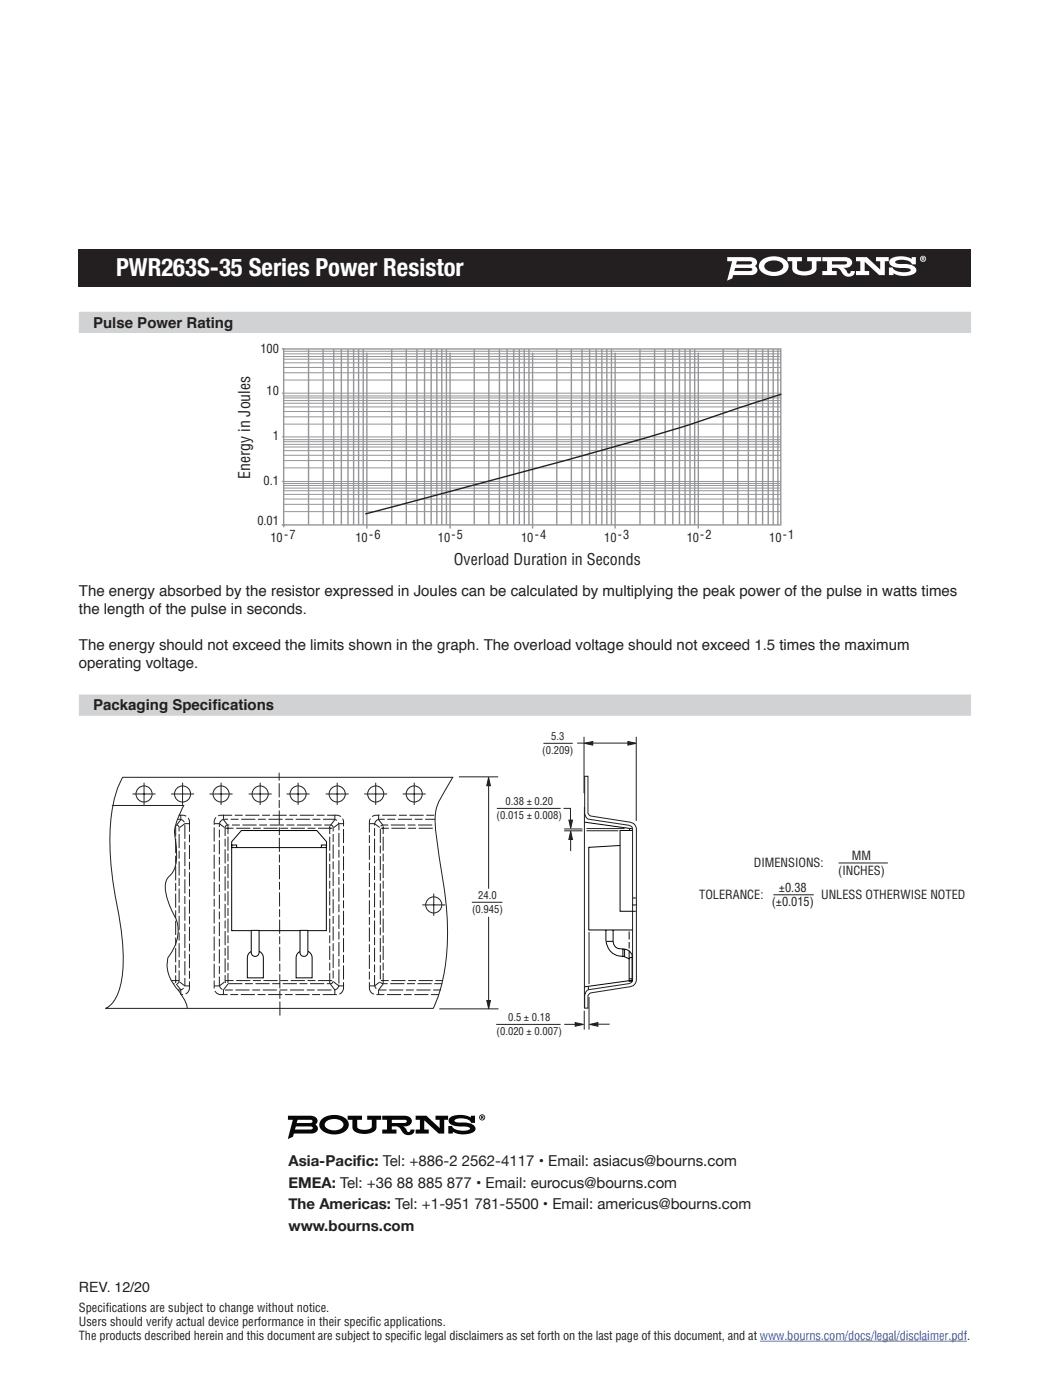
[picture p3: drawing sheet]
<svg xmlns="http://www.w3.org/2000/svg" width="210mm" height="279mm" viewBox="0 0 210 279" stroke-linecap="round" stroke-linejoin="round" font-family="sans-serif">
<path d="M15.7 64.3h178.1" fill="none" stroke="#d1d2d4" stroke-width="4.2" stroke-linecap="butt"/>
<g fill="none" stroke="#939598" stroke-width=".28">
<path d="M56.3 69.6h.3M56.6 69.6h99.2v35.2h-99.2zM61.6 69.6v35.2M64.5 69.6v35.2M66.6 69.6v35.2M68.1 69.6v35.2M69.4 69.6v35.2M70.6 69.6v35.2M71.6 69.6v35.2M72.5 69.6v35.2M73.2 70.4v35.1M78.2 69.6v35.2"/>
<path d="M81.1 69.6v35.2M83.2 69.6v35.2M84.7 69.6v35.2M86 69.6v35.2M87.2 69.6v35.2M88.2 69.6v35.2M89.1 69.6v35.2M89.8 70.4v35.1M94.6 69.6v35.2M97.6 69.6v35.2M99.7 69.6v35.2M101.2 69.6v35.2"/>
<path d="M102.5 69.6v35.2M103.6 69.6v35.2M104.6 69.6v35.2M105.6 69.6v35.2M106.3 70.4v35.1M111.1 69.6v35.2M114 69.6v35.2M116.1 69.6v35.2M117.7 69.6v35.2M119 69.6v35.2M120.1 69.6v35.2M121.1 69.6v35.2"/>
<path d="M122 69.6v35.2M122.8 70.4v35.1M127.7 69.6v35.2M130.6 69.6v35.2M132.7 69.6v35.2M134.3 69.6v35.2M135.6 69.6v35.2M136.7 69.6v35.2M137.7 69.6v35.2M138.6 69.6v35.2M139.4 70.4v35.1M144.3 69.6v35.2"/>
<path d="M147.2 69.6v35.2M149.4 69.6v35.2M150.9 69.6v35.2M152.2 69.6v35.2M153.3 69.6v35.2M154.3 69.6v35.2M155.2 69.6v35.2M56.2 104.8h.4v.4"/>
</g>
<g fill="none" stroke="#939598" stroke-width=".2">
<path d="M56.3 78.5h99.5M56.6 79.9h99.2M56.6 79.4h99.2M56.6 79h99.2M56.6 75.8h99.2M56.6 74.4h99.2M56.6 73.3h99.2M56.6 72.4h99.2M56.6 71.7h99.2M56.6 71.2h99.2M56.6 70.6h99.2M56.6 70.1h99.2"/>
<path d="M56.3 87.2h99.5M56.3 96.1h99.5M56.6 99.6h99.2M56.6 98.7h99.2M56.6 97.9h99.2M56.6 97.4h99.2M56.6 96.9h99.2M56.6 96.5h99.2M56.6 93.4h99.2M56.6 91.9h99.2M56.6 90.9h99.2M56.6 89.9h99.2"/>
<path d="M56.6 89.2h99.2M56.6 88.7h99.2M56.6 88.1h99.2M56.6 87.8h99.2M56.6 84.6h99.2M56.6 83.2h99.2M56.6 82.1h99.2M56.6 81.2h99.2M56.6 80.5h99.2M56.6 102.1h99.2M56.6 100.7h99.2"/>
</g>
<path d="M155.9 78.7l-3.1 1a510.4 510.4 0 0 1-43.7 13.2l-36.2 9.7" fill="none" stroke="#231f20" stroke-width=".28"/>
<path d="M15.7 49.7h178.1v7.5h-178.1z" fill="#231f20"/>
<path d="M15.7 140.7h178.1" fill="none" stroke="#d1d2d4" stroke-width="4.2" stroke-linecap="butt"/>
<g fill="none" stroke="#231f20" stroke-width=".2">
<path d="M24.5 155.1h65.9l-1.4 2.4a10.4 10.4 0 0 0-2.1 8.2l1.2 7.9a56.3 56.3 0 0 1 .4 21.5 22.9 22.9 0 0 1-2 6.1h-65.4a4.8 4.8 0 0 0 2.5-3.2 24.6 24.6 0 0 0 .7-11l-.3-3a91.8 91.8 0 0 1-2.1-15.2 28.5 28.5 0 0 1 2.2-12.9zM26.5 158.5h4.5M28.7 156.2v4.4M34.1 158.5h4.6M36.4 156.2v4.4M41.8 158.5h4.6M44.1 156.2v4.4M49.6 158.5h4.6M51.9 156.2v4.4M57.2 158.5h4.6M59.5 156.2v4.4M65 158.5h4.6"/>
<path d="M67.3 156.2v4.4M72.7 158.5h4.6M75 156.2v4.4M80.4 158.5h4.6M82.7 156.2v4.4M22.3 160.8h14.4a15.7 15.7 0 0 0-1.9 5.3 17.2 17.2 0 0 1 0 7.2l-.4 .9a3.8 3.8 0 0 0-1.2 4.5l1.1 3.1a7.1 7.1 0 0 1 .1 8 5 5 0 0 0-.1 6.1l.6 .9a12.6 12.6 0 0 1 2.4 3.9l.1 .5M36.1 162.6v1l-.9 1.2M37.9 164.4h-1l-1 .7M42.7 164.4h1.1l1 .7M44.6 162.6v1l.9 1.2M66.8 162.6v1l-.9 1.2M68.7 164.4h-1.1l-1 .7"/>
<path d="M73.7 164.4h1.1l1 .7M75.6 162.6v1l.9 1.2M86.6 178.3v4.5M35.2 196.4l.9 1.2v.9M35.9 196l1 .8h1M44.8 196l-1 .8h-1.1M45.5 196.4l-.9 1.2v.9M65.9 196.4l.9 1.2v.9M66.6 196l1 .8h1.1M75.8 196l-1 .8h-1.1M76.5 196.4l-.9 1.2v.9M84.3 180.6h4.6"/>
<circle cx="28.7" cy="158.5" r="1.61"/>
<circle cx="36.4" cy="158.5" r="1.61"/>
<circle cx="44.1" cy="158.5" r="1.61"/>
<circle cx="51.9" cy="158.5" r="1.61"/>
<circle cx="59.5" cy="158.5" r="1.61"/>
<circle cx="67.3" cy="158.5" r="1.61"/>
<circle cx="75" cy="158.5" r="1.61"/>
<circle cx="82.7" cy="158.5" r="1.61"/>
<circle cx="86.6" cy="180.6" r="1.61"/>
</g>
<g fill="none" stroke="#231f20" stroke-width=".2" stroke-dasharray="1.6 .5 2.8 .5" stroke-linecap="butt">
<path d="M55.7 154.2l.2 48.8M35.1 165.3v30.9M35.1 164.9v.4M35.2 164.7l.5 .2v.3v30.6l-.2 .4-.9 .1M35.4 163.5a1.15 1.15 0 0 1 1.5 1.1v31.9a1.12 1.12 0 0 1-1.4 1.1M35.6 162.7a1.72 1.72 0 0 1 2.1 .9l.1 33.6a1.36 1.36 0 0 1-1.6 1.3M43 163.2l.7-.4 .4-.1h23.1a1.32 1.32 0 0 1 1.4 1.3v33.2a1.32 1.32 0 0 1-1.4 1.3h-23.1a1.32 1.32 0 0 1-1.4-1.3v-33.2zM44.2 163.7l.6-.2h21.8a1.06 1.06 0 0 1 1 1.1v31.9a1.06 1.06 0 0 1-1 1.1h-21.8a1.06 1.06 0 0 1-1-1.1v-31.9v-.4zM45 165.3h21.5M45.2 164.7h20.8l.4 .2 .1 30.9-.3 .4-20.7 .1-.5-.2-.1-30.9zM45.5 164.9v31.3M65.8 164.9v31.3"/>
<path d="M76 165.3h10.8M76.5 164.9v31.3M34.2 195.7h1.5M45 195.7h21.5M76 195.7h12.4M87.6 198.5h-12.6a1.32 1.32 0 0 1-1.3-1.3v-33.2a1.32 1.32 0 0 1 1.3-1.3h11.9M88 197.6h-12.2a1.06 1.06 0 0 1-1-1.1v-31.9a1.06 1.06 0 0 1 1-1.1h11M88.2 196.3h-11.8l-.2-.1-.3-.4 .1-30.9 .4-.2h10.4"/>
</g>
<path d="M46.2 169.2v-1.2l2-2.2h15l2 2.2v1.2M46.2 169.1v-.5h1v.5M46.2 169.2h18.9v16.5h-18.9zM64.1 169.1v-.5h1v.5" fill="none" stroke="#050705" stroke-width=".2"/>
<path d="M50.1 185.7h1.6v4.4a.78 .78 0 0 1-.8 .8 .78 .78 0 0 1-.8-.8z" fill="#fff"/>
<path d="M50.1 185.7h1.6v4.4a.78 .78 0 0 1-.8 .8 .78 .78 0 0 1-.8-.8zM51.8 189.9a1.4 1.4 0 0 1 .8 1.2v4.1h-3.2v-4.1a1.4 1.4 0 0 1 .7-1.2" fill="none" stroke="#050705" stroke-width=".2"/>
<path d="M59.9 185.7h1.5v4.4a.78 .78 0 0 1-.7 .8 .78 .78 0 0 1-.8-.8z" fill="#fff"/>
<g fill="none" stroke="#050705" stroke-width=".2">
<path d="M116.6 164.1l9.6 1.3M123.7 168.7l-6.2 .4v16.5h8.8M125.6 165.4v.3M126.3 165.7h-2.6v16.2h3.2M126.3 179.2h.6M59.9 185.7h1.5v4.4a.78 .78 0 0 1-.7 .8 .78 .78 0 0 1-.8-.8zM61.5 189.9a1.4 1.4 0 0 1 .8 1.2v4.1h-3.2v-4.1a1.4 1.4 0 0 1 .7-1.2M117.4 197v.5M120.9 185.6v1.9a3.5 3.5 0 0 0 3.7 3.4l1 .5v4.4h.5v-5.2a1.7 1.7 0 0 0-1.7-1.2l-.9-.1a1.44 1.44 0 0 1-1.1-1.7v-2M121 187.9h1.4M124.3 189.4v1.5M124.6 189.4v1.5"/>
<path d="M125.6 189.8v1.6M125.6 191.1h.6M125.6 195.3h.6M126.2 195.6l-9.6 1.4M126.3 180.6h.6"/>
</g>
<path d="M116.6 161.1v40.1M117.6 199v6.5M126.2 180.6v-15.1a.85 .85 0 0 0-.7-.8l-7.9-1.2a1.27 1.27 0 0 1-.9-1.2v-7.4h.6v7.4l.3 .4 .3 .2 7.7 1.2a1.5 1.5 0 0 1 1.4 1.4v15.1M126.2 180.5v15a.85 .85 0 0 1-.7 .8l-7.9 1.2a1.27 1.27 0 0 0-.9 1.2v2.5h.6v-2.5l.6-.5 7.7-1.2a1.5 1.5 0 0 0 1.4-1.5v-15M99 204.4h12.9M116.6 201.7v3.8" fill="none" stroke="#231f20" stroke-width=".2"/>
<path d="M125.6 185.9v3.4" fill="none" stroke="#050705" stroke-width=".2" stroke-dasharray="1.6 .5 2.8 .5" stroke-linecap="butt"/>
<path d="M117.7 204.4l1.6-.3v.7z" fill="#231f20"/>
<path d="M117.7 204.4l1.6-.3v.7z" fill="none" stroke="#231f20" stroke-width=".2"/>
<path d="M114.8 204.1l1.6 .3-1.6 .4z" fill="#231f20"/>
<path d="M99.2 161.3h12.7M112.6 165.8h3.6M112.6 165.4h3.6M117 165.8h6.4M117 165.4h7.6M112.6 204.4h3.6M114.8 204.1l1.6 .3-1.6 .4zM119.1 204.4h2.6" fill="none" stroke="#231f20" stroke-width=".2"/>
<path d="M113.5 163.7h.8l-.4 1.6z" fill="#231f20"/>
<path d="M113.5 163.7h.8l-.4 1.6z" fill="none" stroke="#231f20" stroke-width=".2"/>
<path d="M113.9 165.9l.4 1.6h-.8z" fill="#231f20"/>
<path d="M91.6 155h7.8M112.5 161.3h1.4v2.6M113.9 166.1v3.8M113.9 165.9l.4 1.6h-.8zM87.7 201.3h11.8" fill="none" stroke="#231f20" stroke-width=".2"/>
<path d="M97.5 155.2l.4 1.6h-.8z" fill="#231f20"/>
<path d="M97.5 155.2l.4 1.6h-.8zM97.5 183v17.1" fill="none" stroke="#231f20" stroke-width=".2"/>
<path d="M97.2 199.7h.7l-.4 1.6z" fill="#231f20"/>
<path d="M97.5 156.3v21.1M108.5 148.3h5.8M116.6 147v11.3M127 147v16.8M94.2 180.1h6.1M97.2 199.7h.7l-.4 1.6z" fill="none" stroke="#231f20" stroke-width=".2"/>
<path d="M116.7 148.3l1.6-.3v.7z" fill="#231f20"/>
<path d="M116.7 148.3l1.6-.3v.7z" fill="none" stroke="#231f20" stroke-width=".2"/>
<path d="M125.3 148l1.7 .3-1.7 .4z" fill="#231f20"/>
<path d="M115.2 148.3h11.5M125.3 148l1.7 .3-1.7 .4zM154.3 178.6h8.1M167.4 172.2h9.8M117.6 186v10.4" fill="none" stroke="#231f20" stroke-width=".2"/>
<g fill="#fff">
<path d="M157.2 51.3h2.8v.8h-.9v1.4a1.59 1.59 0 0 0 1.8 .6 1.04 1.04 0 0 0 1.1-.6v-1.4h-.9v-.8h2.8v.8h-.9v1.5a2.1 2.1 0 0 1-2.4 1.4 2.91 2.91 0 0 1-2.4-.9l-.1-2h-.9z"/>
<path d="M170.8 51.3h2.2l2.7 2.5v-1.7h-.9v-.8h2.6v.8h-.8v2.8h-1.1l-2.9-2.7v1.9h.9v.8h-2.7v-.8h.9v-2h-.9z"/>
<path d="M177.9 51.6a4.5 4.5 0 0 1 4 .1v-.4h.9v1.5h-.8a2.21 2.21 0 0 0-2.7-.9l-.6 .3v.2l.5 .3h1a2.68 2.68 0 0 1 2.6 .9 .91 .91 0 0 1-.8 1.2 4.4 4.4 0 0 1-3.7-.3v.4h-.9v-1.5h.8a2.17 2.17 0 0 0 2.2 .9l1.1-.1 .3-.3a2.62 2.62 0 0 0-2.3-.4 2.54 2.54 0 0 1-1.9-.8l-.1-.4 .1-.4z"/>
<path d="M184.1 51.4v.2h.2v-.1zM184 51.3l.4 .1v.3l.1 .3h-.2l-.1-.3-.1 .3h-.1zM183.8 51.6a.47 .47 0 0 0 .9 0 .47 .47 0 0 0-.9 0zM183.6 51.7a.61 .61 0 0 1 1.2 0 .61 .61 0 0 1-1.2 0z"/>
<path d="M146.7 53.5h3h.3l.1 .3-.1 .2-.5 .1h-3zM147.1 52.1h2.6l.4 .3-.2 .3-.4 .1h-2.6zM145.1 51.3v.8h1l-1 3.9 1-.4 .2-.7h3.6a.99 .99 0 0 0 1.2-.6 .99 .99 0 0 0-.4-1.2 .93 .93 0 0 0 .4-1.1 .93 .93 0 0 0-.9-.6z"/>
<path d="M152.9 52.5a2.59 2.59 0 0 1 3.3 .3 1.1 1.1 0 0 1-1.2 1.4 2 2 0 0 1-2.5-1.1zM152 51.9a1.58 1.58 0 0 0-.5 1.6 1.58 1.58 0 0 0 1.1 1.2 3.8 3.8 0 0 0 4.5-.7 1.72 1.72 0 0 0-1.3-2.6 4.2 4.2 0 0 0-3.8 .5z"/>
<path d="M166 52.1h2.6l.5 .3-.2 .3-.4 .1h-2.5zM164.1 51.3v.8h1v2h-1v.8h2.9v-.8h-1v-.6a1.55 1.55 0 0 1 2 .9 1.42 1.42 0 0 0 1.3 .8 1.42 1.42 0 0 0 1.3-.7v-.4h-.8l-.1 .3-.2 .2a.59 .59 0 0 1-.6-.6l-.6-.6a1.27 1.27 0 0 0 1.7-1.3 1.39 1.39 0 0 0-1.4-.8z"/>
</g>
<g fill="#040503">
<path d="M69.4 222.7h2.8v.8h-.9v1.3a1.57 1.57 0 0 0 1.8 .7 1.03 1.03 0 0 0 1.1-.7v-1.3h-.9v-.8h2.8v.8h-1v1.5a2.09 2.09 0 0 1-2.3 1.3 2.88 2.88 0 0 1-2.4-.9l-.1-1.9h-.9z"/>
<path d="M83 222.7h2.1l2.6 2.4v-1.6h-.8v-.8h2.5v.8h-.7v2.7h-1.2l-2.8-2.6v1.8h.9v.8h-2.6v-.8h.8v-1.9h-.8z"/>
<path d="M89.9 222.9a4.5 4.5 0 0 1 4.1 .1v-.3h.8v1.4h-.8a2.19 2.19 0 0 0-2.7-.9l-.6 .3v.3l.5 .2h1.1a2.66 2.66 0 0 1 2.5 1 .9 .9 0 0 1-.7 1.1 4.3 4.3 0 0 1-3.7-.3v.4h-.9v-1.5h.7a2.16 2.16 0 0 0 2.3 1l1-.2 .3-.3a2.6 2.6 0 0 0-2.2-.4 2.52 2.52 0 0 1-2-.7l-.1-.5 .1-.4z"/>
<path d="M96.1 222.8v.2l.2-.1v-.1zM96 222.7h.4v.3l.1 .4h-.2l-.1-.3-.1 .3h-.1zM95.8 223a.46 .46 0 0 0 .9 0 .46 .46 0 0 0-.9 0zM95.6 223a.6 .6 0 0 1 1.2 0 .6 .6 0 0 1-1.2 0z"/>
<path d="M59 224.8h3l.3 .1 .1 .2-.1 .3h-.5h-2.9zM59.4 223.5h2.6l.4 .3-.2 .3h-.4h-2.6zM57.5 222.7v.8h.9l-1 3.8 1.1-.4 .2-.7h3.5a.98 .98 0 0 0 1.2-.6 .98 .98 0 0 0-.5-1.2 .92 .92 0 0 0 .4-1 .92 .92 0 0 0-.9-.7z"/>
<path d="M65.1 223.8a2.57 2.57 0 0 1 3.4 .3 1.09 1.09 0 0 1-1.2 1.4 1.98 1.98 0 0 1-2.5-1zM64.3 223.3a1.57 1.57 0 0 0-.5 1.5 1.57 1.57 0 0 0 1.1 1.2 3.8 3.8 0 0 0 4.4-.7 1.71 1.71 0 0 0-1.2-2.6 4.2 4.2 0 0 0-3.8 .6z"/>
<path d="M78.2 223.5h2.6l.4 .3-.2 .3h-.4h-2.4zM76.3 222.7v.8h.9v1.9h-.9v.8h2.8v-.8h-.9v-.6a1.54 1.54 0 0 1 2 1 1.41 1.41 0 0 0 1.2 .7 1.41 1.41 0 0 0 1.3-.7v-.4h-.8v.3l-.3 .2a.59 .59 0 0 1-.5-.6l-.7-.5a1.26 1.26 0 0 0 1.7-1.4 1.37 1.37 0 0 0-1.4-.7z"/>
</g>
<path d="M151.7 267.6h41.3" fill="none" stroke="#0042f4" stroke-width=".2"/>
<text font-size="4.9" fill="#fff" x="23.2" y="55.2">PWR263S-35 Series Power Resistor</text>
<g font-size="3.2" fill="#231f20">
<text x="49.9" y="95.6" transform="rotate(-90 49.9 95.6)">Energy in Joules</text>
<text x="90.6" y="112.9">Overload Duration in Seconds</text>
</g>
<g font-size="3" fill="#231f20">
<text x="18.6" y="65.4">Pulse Power Rating</text>
<text x="15.7" y="119">The energy absorbed by the resistor expressed in Joules can be calculated by multiplying the peak power of the pulse in watts times</text>
<text x="15.7" y="122.6">the length of the pulse in seconds.</text>
<text x="15.7" y="129.8">The energy should not exceed the limits shown in the graph. The overload voltage should not exceed 1.5 times the maximum</text>
<text x="15.7" y="133.4">operating voltage.</text>
<text x="18.6" y="141.8">Packaging Specif</text>
<text x="42.4" y="141.8">ications</text>
<text x="57.6" y="232.7">Asia-Pacif</text>
<text x="71.2" y="232.7">ic: Tel: +886-2 2562-4117 • Email: asiacus@bourns.com</text>
<text x="57.6" y="237">EMEA: Tel: +36 88 885 877 • Email: eurocus@bourns.com</text>
<text x="57.6" y="241.3">The Americas: Tel: +1-951 781-5500 • Email: americus@bourns.com</text>
<text x="57.6" y="245.6">www.bourns.com</text>
</g>
<text font-size="2.8" fill="#231f20" x="15.7" y="257.9">REV. 12/20</text>
<g font-size="2.5" fill="#231f20">
<text x="52" y="70.4">100</text>
<text x="53.2" y="78.9">10</text>
<text x="54.4" y="87.7">1</text>
<text x="52.6" y="96.7">0.1</text>
<text x="51.4" y="104.8">0.01</text>
<text x="54" y="108.2">10-7</text>
<text x="70.9" y="108.2">10-6</text>
<text x="87.4" y="108.2">10-5</text>
<text x="104" y="108.2">10-4</text>
<text x="120.6" y="108.2">10-3</text>
<text x="137" y="108.2">10-2</text>
<text x="153.5" y="108.2">10-1</text>
<text x="150.4" y="173">DIMENSIONS:</text>
<text x="170" y="171.6">MM</text>
<text x="139.5" y="179.3">TOLERANCE:</text>
<text x="155.4" y="177.9">±0.38</text>
<text x="163.9" y="179.3">UNLESS OTHERWISE NOTED</text>
<text x="167.3" y="174.5">(INCHES)</text>
<text x="154" y="180.9">(±0.015)</text>
<text x="15.7" y="261.8">Specif</text>
<text x="21.1" y="261.8">ications are subject to change without notice.</text>
<text x="15.7" y="264.6">Users should verify actual device performance in their specif</text>
<text x="15.7" y="267.4">The products described herein and this document are subject to specif</text>
<text x="73.8" y="264.6">ic applications.</text>
<text x="81.8" y="267.4">ic legal disclaimers as set forth on the last page of this document, and at www.bourns.com/docs/legal/disclaimer.pdf.</text>
</g>
<g font-size="2.1" fill="#231f20">
<text x="110" y="147.8">5.3</text>
<text x="108.2" y="150.4">(0.209)</text>
<text x="100.9" y="160.7">0.38 ± 0.20</text>
<text x="99.1" y="163.4">(0.015 ± 0.008)</text>
<text x="95.4" y="179.5">24.0</text>
<text x="94.2" y="182.1">(0.945)</text>
<text x="101.4" y="203.8">0.5 ± 0.18</text>
<text x="99.1" y="206.5">(0.020 ± 0.007)</text>
</g>
</svg>
